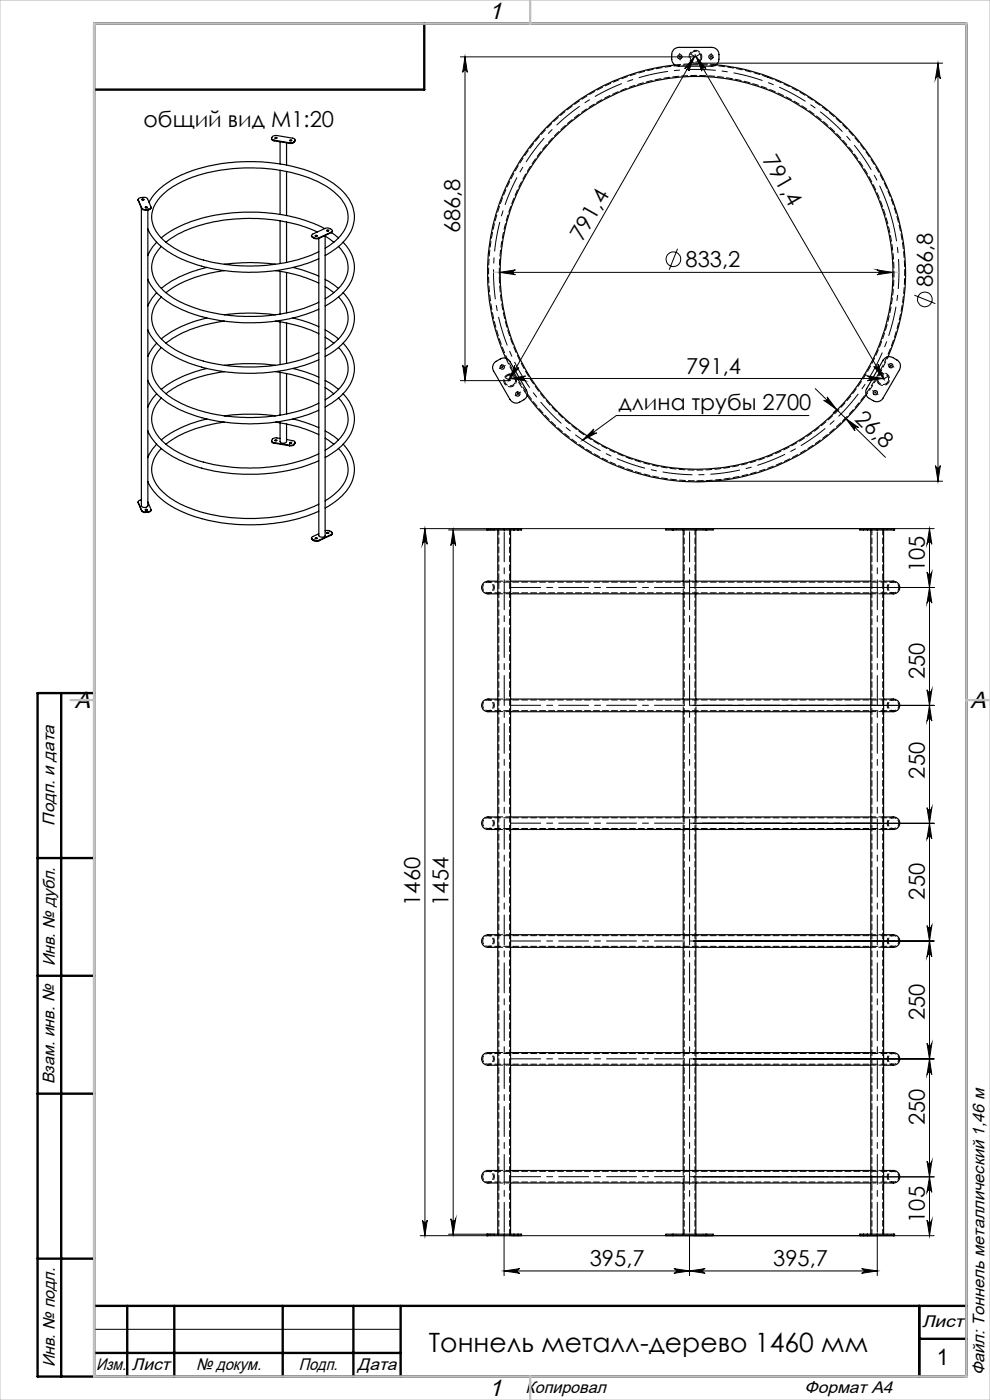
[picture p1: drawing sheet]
<svg xmlns="http://www.w3.org/2000/svg" width="210mm" height="297mm" viewBox="0 0 210 297" stroke-linecap="round" stroke-linejoin="round" font-family="sans-serif">
<g fill="none" stroke="#000" stroke-width=".21">
<path d="M97.6 12.1h49.9M98.6 12.1l.5 3.2a.49 .49 0 0 0-.5-.4 .49 .49 0 0 0-.5 .4zM98.6 12.1v68.6M146.4 11.5l1.1 .6M147.3 12l-1.2 3.1a.51 .51 0 0 0-.2-.7 .51 .51 0 0 0-.7 .2zM147.3 12l-39.3 68.6M147.6 12l39.9 68.4M147.6 12l2.2 2.6a.51 .51 0 0 0-.8-.2 .51 .51 0 0 0-.1 .7zM147.7 13.4h52.3M148.5 11.5l-1 .6M199 13.4l.5 3.3a.51 .51 0 0 0-.6-.5 .51 .51 0 0 0-.5 .5zM199 13.4v88.7"/>
<path d="M106 57.7v1.1M106 57.8h83.3M106 57.8l3.3-.5a.51 .51 0 0 0-.5 .5 .51 .51 0 0 0 .5 .5zM143.7 52.8l-1.7 4.4M186 57.3l3.3 .5-3.3 .5a.51 .51 0 0 0 .5-.5 .51 .51 0 0 0-.5-.5zM189.3 57.7v1.1M98.1 77.4a.49 .49 0 0 0 .5 .5 .49 .49 0 0 0 .5-.5l-.5 3.3zM108.2 79.3v1.4M109.2 77.5a.51 .51 0 0 0 .2 .7 .51 .51 0 0 0 .7-.2l-2.1 2.6zM184 79.8l3.3 .5-3.3 .5a.51 .51 0 0 0 .5-.5 .51 .51 0 0 0-.5-.5zM185.3 77.7a.51 .51 0 0 0 .7 .2 .51 .51 0 0 0 .2-.6l1.3 3.1zM187.3 79.3v1.1l1-.5"/>
<path d="M188.7 77.5l.3 .1M189 77.6l-.1 .2M189 77.6l.2 .1M189.1 77.4l-.1 .2M194 62.6l4.4 1.8M97.6 80.7h10.6M107.1 80.1l1.1 .6M108.2 80.3h79.1M108.2 80.3l3.3-.5a.51 .51 0 0 0-.5 .5 .51 .51 0 0 0 .5 .5zM123.6 93.4l2.4-2.4a.5 .5 0 0 0-.1 .7 .5 .5 0 0 0 .7 .1zM171.6 88.2h-40.9l-7.1 5.2M172.9 82.4l4.5 4.5"/>
<path d="M174.7 84.9a.5 .5 0 0 0 .7 0 .5 .5 0 0 0 0-.7l2 2.7zM177.4 86.9l-.7 .7M177.4 86.9l10.4 10.1M179.4 88.8l2.7 1.9a.51 .51 0 0 0-.7 0 .51 .51 0 0 0 0 .7zM179.4 88.8l-.7 .7M198.4 98.8a.51 .51 0 0 0 .5 .5 .51 .51 0 0 0 .6-.5l-.5 3.3zM89.1 112.1h14.4M90.1 112.1l.5 3.4a.51 .51 0 0 0-.5-.5 .51 .51 0 0 0-.5 .5zM90.1 112.1v150M95.1 112.4h9.7M96.1 112.4v149.4M96.1 112.4l.6 3.3a.51 .51 0 0 0-.6-.4 .51 .51 0 0 0-.5 .4z"/>
<path d="M108.3 112.1h89.9M147.7 102.1h52.3M197.2 112.1v150M197.2 112.1l.5 3.4a.51 .51 0 0 0-.6-.5 .51 .51 0 0 0-.5 .5zM147.1 124.6h51.1M196.6 121.4a.51 .51 0 0 0 .5 .4 .51 .51 0 0 0 .6-.4l-.5 3.2zM197.2 124.6l.5 3.3a.51 .51 0 0 0-.6-.5 .51 .51 0 0 0-.5 .5zM147.1 149.6h51.1M196.6 146.3a.51 .51 0 0 0 .5 .5 .51 .51 0 0 0 .6-.5l-.5 3.3zM197.2 149.6l.5 3.4a.51 .51 0 0 0-.6-.5 .51 .51 0 0 0-.5 .5zM147.1 174.7h51.1M196.6 171.3a.51 .51 0 0 0 .5 .5 .51 .51 0 0 0 .6-.5l-.5 3.4z"/>
<path d="M197.2 174.7l.5 3.2a.51 .51 0 0 0-.6-.4 .51 .51 0 0 0-.5 .4zM147.1 199.6h51.1M196.6 196.4a.51 .51 0 0 0 .5 .4 .51 .51 0 0 0 .6-.4l-.5 3.2zM197.2 199.6l.5 3.3a.51 .51 0 0 0-.6-.5 .51 .51 0 0 0-.5 .5zM147.1 224.6h51.1M196.6 221.3a.51 .51 0 0 0 .5 .5 .51 .51 0 0 0 .6-.5l-.5 3.3zM197.2 224.6l.5 3.4a.51 .51 0 0 0-.6-.5 .51 .51 0 0 0-.5 .5zM89.6 258.8a.51 .51 0 0 0 .5 .5 .51 .51 0 0 0 .5-.5l-.5 3.3zM95.6 258.5a.51 .51 0 0 0 .5 .5 .51 .51 0 0 0 .6-.5l-.6 3.3zM196.6 258.8a.51 .51 0 0 0 .5 .5 .51 .51 0 0 0 .6-.5l-.5 3.3zM196.6 246.3a.51 .51 0 0 0 .5 .5 .51 .51 0 0 0 .6-.5l-.5 3.4zM197.2 249.7l.5 3.2a.51 .51 0 0 0-.6-.4 .51 .51 0 0 0-.5 .4z"/>
<path d="M198.2 249.7h-51.1M89.1 262.1h14.4M95.1 261.8h9.7M106.9 261.8v8.8M106.9 269.6h79.2M106.9 269.6l3.3-.5a.49 .49 0 0 0-.4 .5 .49 .49 0 0 0 .4 .5zM108.3 262.1h89.9M142.9 269.1l3.4 .5-3.4 .5a.49 .49 0 0 0 .5-.5 .49 .49 0 0 0-.5-.5zM146.3 269.6l3.3-.5a.49 .49 0 0 0-.5 .5 .49 .49 0 0 0 .5 .5zM146.3 261.8v8.8M182.8 269.1l3.3 .5-3.3 .5a.49 .49 0 0 0 .5-.5 .49 .49 0 0 0-.5-.5zM186.1 261.8v8.8"/>
<path d="M20 282h65"/>
<circle cx="142.8" cy="55" r="1.55"/>
<circle cx="196.2" cy="63.5" r="1.55"/>
</g>
<path d="M144.2 12l-.2 .1M144.2 12h.3M150.8 12h-.2M150.8 12l.3 .1M106.6 77.9l.1 .2M106.6 77.9l-.2-.3M109.9 83.6l.1 .2M109.9 83.6l-.2-.2M185.7 83.3l.1-.2M185.7 83.3l-.2 .2" fill="none" stroke="#000" stroke-width=".21" stroke-dasharray="15.2 1.3 1.3 1.3" stroke-linecap="butt"/>
<path d="M188.8 45.2a43 43 0 0 0-72-17.4 43 43 0 0 0 19.8 71.5 43 43 0 0 0 52.8-52l-.6-2.1" fill="none" stroke="#000" stroke-width=".21" stroke-dasharray="6.3 1.3 1.3 1.3" stroke-dashoffset=".2" stroke-linecap="butt"/>
<g fill="none" stroke="#000" stroke-width=".21" stroke-dasharray="15.2 1.3 1.3 1.3">
<path d="M144.2 11.5v-.2M144.2 12v-.2M144.2 12v.3M144.3 12.5v.2M150.8 12.5v.2M150.8 12v-.2M150.8 12v.3M150.9 11.5v-.2M106.1 78.1l-.2 .1M106.6 77.9l-.3 .1M106.6 77.9l.2-.2M107 77.6l.2-.1"/>
<path d="M188.5 77.3h-.1M189.4 77.8l.2 .1M109.4 83.9l-.1 .1M109.9 83.6l-.3 .1M109.9 83.6l.2-.2M110.3 83.3l.1-.1M185.3 83l-.2-.1M185.7 83.3l.2 .1M185.7 83.3l-.2-.2M186.1 83.6l.2 .1"/>
</g>
<path d="M185.9 124.6h-77.6M185.9 149.6h-77.6M185.9 174.6h-77.6M185.9 199.6h-77.6M185.9 224.6h-77.6M185.9 249.6h-77.6" fill="none" stroke="#000" stroke-width=".21" stroke-dasharray="6.3 1.3 1.3 1.3"/>
<path d="M107 112.4v149.4M146.3 261.8v-149.4M186.1 261.8v-149.4" fill="none" stroke="#000" stroke-width=".21" stroke-dasharray="6.3 1.3 1.3 1.3" stroke-dashoffset="-.4"/>
<g fill="none" stroke="#000" stroke-width=".25">
<path d="M142.9 10.5l1.1-.4h7a1.51 1.51 0 0 1 1.5 1.5v1a1.51 1.51 0 0 1-1.5 1.4h-7a1.51 1.51 0 0 1-1.5-1.4l.1-1.5zM143.2 13.8a44.3 44.3 0 0 0-35.9 62.2M151.9 13.8a44.3 44.3 0 0 1 36.4 61.9M57.6 29.4l.1 .3 .4 .2M58.1 29.7l-.5-.3 .2-.4 .5-.3h.4l3.5 .6 .3 .2v.3M58.1 29.7l3.4 .6M58.1 29.7v.2M58.1 29.9l3.4 .5M58.3 29.3h.4M59.4 30.1v4.7M59.4 36.1v9.4M60.8 30.3v4.7"/>
<path d="M60.8 36.4v9.3M61.5 30.3v.1M61.5 29.8h.3M62.4 30.1l-.5 .2h-.4M62.4 30.2l-.4 .2h-.5M62.4 30.1v.1M62.5 29.8l-.1 .3M62.5 29.8v.1M62.5 29.9l-.1 .3M62.6 29.7l-.1 .2M29.3 42.4v.1M29.3 42.3v.2"/>
<path d="M29.3 42.5l.8 1.8M30 44.1v63.2a.84 .84 0 0 0 1.4 0v-62.8M30.1 44.1l-.8-1.8 .6-.4h1l.4 .3 .7 1.7-.1 .4-.5 .1M30.1 44.1l.4 .3h.5M30.1 44.3l.4 .3h.5M30.1 44.1v.2M30.1 42.4h.4M30.8 44.1h.4M31 44.4v.2M31.4 59.3a13.7 13.7 0 0 0 8 6.7 38.6 38.6 0 0 0 28.2-.4M31.4 48.6a14.1 14.1 0 0 0 8 6.7 39.1 39.1 0 0 0 28.2-.4M31.4 44.4h-.4"/>
<path d="M31.4 44.4v.1M31.4 44.5l-.4 .1M31.6 42.9a14.8 14.8 0 0 1 8.5-6.4 38.7 38.7 0 0 1 27.4 .6 13.1 13.1 0 0 1 7.3 6.7 7.6 7.6 0 0 1-3.1 8.5l-2.7 1.9M32 44l-.1 .3-.5 .2M33.2 51.4l-1 1.2-.8 1.6M34.2 52.3a5.9 5.9 0 0 0 .2 9 22.1 22.1 0 0 0 11.8 5.3 37 37 0 0 0 21.4-2.5M43.9 56.7a24.7 24.7 0 0 0-9.7 4.5M47.6 56.1a41.7 41.7 0 0 1 10.8 0M47.6 57.4a25.5 25.5 0 0 0-12.4 4.7M58.4 57.4a29.2 29.2 0 0 1 9.2 2.7M59.4 46.8v9.1M59.4 57.6v9"/>
<path d="M60.8 47.1v8.6M60.8 57.8v8.6M62.1 56.7l2 .6 3.5 1.3M66.1 49.9l.2 .4M66.3 50.2l.3 .2M66.3 50.2v.1M66.3 50.3l.3 .2M66.6 50.4l.4 .1 .7-.1M66.6 50.5l1.1 .1M66.6 50.4v.1M66.9 50.1h.4M67.3 49.2a36.6 36.6 0 0 0-29.3 .4l-2.8 1.8"/>
<path d="M67.7 50.4v.2M68.9 48.5a37.8 37.8 0 0 0-25.3-2.4 23.4 23.4 0 0 0-9.4 4.4M69 59.3l2.8 1.9M69 50.1l1.8 1.3M69 52.7a8.8 8.8 0 0 0 4.8-6 6.9 6.9 0 0 0-3.2-6.2 27.5 27.5 0 0 0-14.3-4.8 34.9 34.9 0 0 0-18.7 3.4 9.4 9.4 0 0 0-5.4 6.1 7.1 7.1 0 0 0 3.6 6.6 29.6 29.6 0 0 0 16.1 4.6 34 34 0 0 0 15.7-3M69 49.9v63.7a.81 .81 0 0 1-1.4 0v-63M69.3 49h.4M69.6 48.9l.1 .1M70.3 49.4l1.5 1.1M70.3 49.2l.1-.1a.25 .25 0 0 0 .1-.2 .25 .25 0 0 0-.2-.2l-.7-.3h-.5l-2.9 1.4a.25 .25 0 0 0-.1 .2 .25 .25 0 0 0 .2 .2M70.3 49.2l-2.6 1.2M70.3 49.2v.2"/>
<path d="M70.3 49.4l-2.6 1.2M70.5 49l-.2 .4M71.8 52.3a5.9 5.9 0 0 1-.3 9.1l-2.5 2M72.8 51.4a7.2 7.2 0 0 1-.2 10.9l-1.6 1.3-2 1.3M31.4 70a13.7 13.7 0 0 0 8 6.7 38.6 38.6 0 0 0 28.2-.4M33.2 72.8l-1 1.2-.8 1.6M33.2 62.1l-1 1.2-.8 1.6M34.2 73.7a5.9 5.9 0 0 0 .2 9.1 22.7 22.7 0 0 0 12.4 5.3 36.2 36.2 0 0 0 20.8-2.6M34.2 63a5.9 5.9 0 0 0 .2 9 22.7 22.7 0 0 0 12.4 5.4 36.2 36.2 0 0 0 20.8-2.6M43.9 78.2a23.5 23.5 0 0 0-9.7 4.4M43.9 67.4a23.5 23.5 0 0 0-9.7 4.5M47.6 77.5a41.7 41.7 0 0 1 10.8 0"/>
<path d="M47.6 78.8a25.1 25.1 0 0 0-12.4 4.7M47.6 66.8a41.7 41.7 0 0 1 10.8 0M47.6 68.1a25.1 25.1 0 0 0-12.4 4.7M58.4 78.8a30.5 30.5 0 0 1 9.2 2.7M58.4 68.1a30.5 30.5 0 0 1 9.2 2.7M59.4 68.3v9.1M59.4 79v9M60.8 68.5v8.6M60.8 79.2v8.6M62.1 78.2l2.5 .6 3 1.2M62.1 67.4l3 .9 2.5 1M69 70l2.8 1.9"/>
<path d="M69 71.5l1.8 1.3M69 60.8l1.8 1.3M71.8 73.7a5.9 5.9 0 0 1-.3 9.2l-2.5 1.9M71.8 63a5.9 5.9 0 0 1-.3 9.1l-1.1 1-1.4 1M72.8 72.8a7.2 7.2 0 0 1-.2 10.9l-2.3 1.8-1.3 .9M72.8 62.1a7.3 7.3 0 0 1-.4 11.1l-1.4 1.1-2 1.3M104.9 76.9l1.2-.7a1.46 1.46 0 0 1 2.1 .5l3.5 6.1a1.46 1.46 0 0 1-.6 2l-.9 .5a1.46 1.46 0 0 1-2-.5l-3.5-6.1a1.45 1.45 0 0 1 .2-1.8zM187.5 76.2a1.47 1.47 0 0 1 1.9-.4l.9 .6a1.49 1.49 0 0 1 .5 2l-3.5 6.1a1.52 1.52 0 0 1-2.1 .5l-.8-.5a1.51 1.51 0 0 1-.6-2zM31.4 91.4a13.9 13.9 0 0 0 8 6.8 39.1 39.1 0 0 0 28.2-.4M31.4 80.7a14.1 14.1 0 0 0 8 6.8 38.6 38.6 0 0 0 28.2-.5M33.2 94.2l-1 1.3-.8 1.6M33.2 83.5l-1 1.3-.8 1.6"/>
<path d="M34.2 95.1a5.9 5.9 0 0 0 .2 9.1 23.2 23.2 0 0 0 12.9 5.4 36.3 36.3 0 0 0 20.3-2.6M34.2 84.5a5.8 5.8 0 0 0-.1 8.7 20 20 0 0 0 10.5 5.2 37.1 37.1 0 0 0 23-2.1M43.9 88.9a23.5 23.5 0 0 0-9.7 4.4M47.6 88.2a41.7 41.7 0 0 1 10.8 0M47.6 89.6a25.5 25.5 0 0 0-12.4 4.6M57.6 93.5l.1 .3 .4 .2M58.1 93.9v.1M58.1 93.9l3.4 .5M58.1 94l3.4 .6M58.3 93.5h.4M58.4 89.6a29.2 29.2 0 0 1 9.2 2.6M59.4 89.7v4a.9 .9 0 0 0 1.4 0v-3.7"/>
<path d="M59.4 93l-1-.1-.6 .2-.2 .5 .5 .3M60.8 93.2l1.6 .4 .1 .3M61.5 94.4v.2M61.5 93.9l.3-.1a.16 .16 0 0 1-.1 .3 .16 .16 0 0 1-.2-.2zM61.5 94h.3M62.1 88.9l2.5 .7 3 1.1M62.4 94.2l-.4 .2h-.5M62.4 94.3l-.5 .3h-.4M62.4 94.2v.1M62.5 93.9v.2M62.5 93.9l-.1 .3M62.5 94.1l-.1 .2"/>
<path d="M62.6 93.8l-.1 .3M69 91.4l1.7 1.1 1.1 .8M69 93l1.8 1.2M69 80.7l1.7 1.1 1.1 .8M69 82.2l1.8 1.3M71.8 95.1a5.9 5.9 0 0 1-.3 9.2l-2.5 2M71.8 84.5a5.9 5.9 0 0 1-.3 9.1l-2.5 1.9M72.8 94.2a7.3 7.3 0 0 1-.4 11.2l-1.4 1.1-2 1.3M72.8 83.5a7.2 7.2 0 0 1-.2 10.9l-1.2 1.1-2.4 1.5M183.7 83.8a44.3 44.3 0 0 1-71.9 .1M29.3 106.6v.1M29.3 106.5v.2"/>
<path d="M29.3 106.7l.8 1.7M30 106.1l-.5 .1-.2 .3 .8 1.8M30.1 108.3l.4 .3h.5M30.1 108.4l.3 .3h.6M30.1 108.3v.1M30.8 108.2h.4M31 108.6v.1M31.4 102.1a13.7 13.7 0 0 0 8 6.8 38.6 38.6 0 0 0 28.2-.5M31.4 106.5l.6 1.6-.1 .3-.5 .1M31.4 108.5v.2M31.4 108.5l-.4 .1M31.4 108.7h-.4"/>
<path d="M32 108.2l-.1 .3-.5 .2M66.1 114.1l.2 .4M66.3 114.4v.1M66.3 114.4l.3 .2M66.3 114.5l.3 .2M66.6 114.6l.5 .1 .6-.1M66.6 114.7h1.1M66.6 114.6v.1M66.9 114.3h.4M67.6 113.2l-1.3 .7-.2 .3 .2 .2M67.7 114.6v.1M69 112.6h.8l.5 .3a.27 .27 0 0 1 .2 .2 .27 .27 0 0 1-.2 .3"/>
<path d="M69.3 113.1h.4M70.3 113.4v.1M70.3 113.4l-2.6 1.2M70.3 113.5l-2.6 1.2M70.5 113.1l-.2 .4M103.5 112.1h-.2v.3h.2M103.5 112.1h3.5M103.5 112.4h3.5M103.5 112.1v.3M105.6 112.4v149.4M107 112.1h2M107 112.4h2"/>
<path d="M107 112.1v.3M108.3 112.4v149.4M109 112.1h.9M109 112.4h.9M109 112.1v.3M109.9 112.1h.7v.3h-.7M109.9 112.1v.3M142.8 112.1h-1.5v.3h1.5M142.8 112.1v.3M142.8 112.1h7M142.8 112.4h7M144.9 112.4v10.9"/>
<path d="M147.6 112.4v10.9M149.8 112.1h1.5v.3h-1.5M149.8 112.1v.3M183.2 112.1h-.8v.3h.8M183.2 112.1h.8M183.2 112.4h.8M183.2 112.1v.3M184 112.1h2.1M184 112.4h2.1M184 112.1v.3M184.7 112.4v149.4M186.1 112.1h3.4"/>
<path d="M186.1 112.4h3.4M186.1 112.1v.3M187.4 112.4v149.4M189.5 112.1h.3v.3h-.3M189.5 112.1v.3M105.6 123.3h-1.2a1.65 1.65 0 0 0-2.2 1.7 1.77 1.77 0 0 0 2.2 1h1.2M108.3 123.3h76.4M108.3 126h76.4M144.9 126v22.3M147.6 126v22.3M187.4 123.3h1.3a1.65 1.65 0 0 1 2.1 1.7 1.77 1.77 0 0 1-2.1 1h-1.3M20 147v145"/>
<path d="M105.6 148.3a4.5 4.5 0 0 0-3.1 .4 1.45 1.45 0 0 0 0 1.8 1.45 1.45 0 0 0 1.6 .5h1.5M108.3 148.3h76.4M108.3 151h76.4M144.9 151v22.3M147.6 151v22.3M187.4 148.3a4.5 4.5 0 0 1 3.1 .4 1.45 1.45 0 0 1 0 1.8 1.45 1.45 0 0 1-1.6 .5h-1.5M105.6 173.3h-1.2a1.61 1.61 0 0 0-2.2 1.7 1.77 1.77 0 0 0 2.2 1h1.2M108.3 173.3h76.4M108.3 176h76.4M144.9 176v22.3M147.6 176v22.3M187.4 173.3h1.3a1.58 1.58 0 0 1 2 1.9 2.09 2.09 0 0 1-2 .8h-1.3"/>
<path d="M105.6 198.3h-1.2a1.65 1.65 0 0 0-2.2 1.7 1.77 1.77 0 0 0 2.2 1h1.2M108.3 198.3h76.4M187.4 198.3h1.3a1.65 1.65 0 0 1 2.1 1.7 1.77 1.77 0 0 1-2.1 1h-1.3M108.3 201h76.4M144.9 201v22.3M147.6 201v22.3M105.6 223.3a4.5 4.5 0 0 0-3.1 .4 1.45 1.45 0 0 0 0 1.8 1.45 1.45 0 0 0 1.6 .5h1.5M108.3 223.3h76.4M108.3 226h76.4M144.9 226v22.3M147.6 226v22.3M187.4 223.3a4.5 4.5 0 0 1 3.1 .4 1.45 1.45 0 0 1 0 1.8 1.45 1.45 0 0 1-1.6 .5h-1.5"/>
<path d="M105.6 248.3h-1.2a1.61 1.61 0 0 0-2.2 1.7 1.77 1.77 0 0 0 2.2 1h1.2M108.3 248.3h76.4M108.3 251h76.4M144.9 251v10.8M147.6 251v10.8M187.4 248.3h1.3a1.58 1.58 0 0 1 2 1.9 2.34 2.34 0 0 1-2.3 .8h-1M103.5 261.8h-.2v.3h.2M103.5 261.8h3.5M103.5 262.1h3.5M103.5 261.8v.3M107 261.8h2M107 262.1h2"/>
<path d="M107 261.8v.3M109 261.8h.9M109 262.1h.9M109 261.8v.3M109.9 261.8h.7v.3h-.7M109.9 261.8v.3M142.8 261.8h-1.5v.3h1.5M142.8 261.8v.3M142.8 261.8h7M142.8 262.1h7M149.8 261.8h1.5v.3h-1.5M149.8 261.8v.3"/>
<path d="M183.2 261.8h-.8v.3h.8M183.2 261.8h.8M183.2 262.1h.8M183.2 261.8v.3M184 261.8h2.1M184 262.1h2.1M184 261.8v.3M186.1 261.8h3.4M186.1 262.1h3.4M186.1 261.8v.3M189.5 261.8h.3v.3h-.3M189.5 261.8v.3"/>
<circle cx="144.2" cy="12.1" r=".46"/>
<circle cx="150.8" cy="12.1" r=".45"/>
<circle cx="58.6" cy="29.3" r=".18"/>
<circle cx="61.7" cy="29.8" r=".19"/>
<circle cx="30.4" cy="42.3" r=".19"/>
<circle cx="31.1" cy="44" r=".19"/>
<circle cx="67.1" cy="50" r=".19"/>
<circle cx="69.6" cy="48.9" r=".18"/>
<circle cx="147.7" cy="57.9" r="41.7"/>
<circle cx="106.5" cy="77.9" r=".46"/>
<circle cx="189" cy="77.6" r=".44"/>
<circle cx="58.5" cy="93.4" r=".18"/>
<circle cx="109.8" cy="83.6" r=".45"/>
<circle cx="185.7" cy="83.3" r=".46"/>
<circle cx="31" cy="108.2" r=".18"/>
<circle cx="67" cy="114.2" r=".18"/>
<circle cx="69.5" cy="113.1" r=".18"/>
</g>
<g fill="none" stroke="#000" stroke-width=".5">
<path d="M90 5v14h-70M13 147v145M20 147h-12v145h197v-287h-185v287M8 182h12M8 207h12M8 232h12M8 267h12M20 277h185M27 277v15M37 277v15M60 277v15M75 277v15"/>
<path d="M85 277v15M195 277v15M20 287h65M195 284h10"/>
</g>
<path d="M0 0h210v297h-210zM104.7 57.7h1.3M189.3 57.7h1.4" fill="none" stroke="#c0c0c0" stroke-width=".21"/>
<path d="M20 5h185v287h-185zM112.5 0v5M15 148.5h5M205 148.5h5M112.5 292v5" fill="none" stroke="#c0c0c0" stroke-width=".5"/>
<g fill="#000">
<path d="M210.1 80.6v3.3zM210.1 115.5v3.3zM210.1 261.6v3.3zM199 13.4l.5 3.3a.51 .51 0 0 0-.6-.5 .51 .51 0 0 0-.5 .5zM198.4 98.8a.51 .51 0 0 0 .5 .5 .51 .51 0 0 0 .6-.5l-.5 3.3zM-.1 156.8v3.3zM96.1 112.4l.6 3.3a.51 .51 0 0 0-.6-.4 .51 .51 0 0 0-.5 .4zM95.6 258.5a.51 .51 0 0 0 .5 .5 .51 .51 0 0 0 .6-.5l-.6 3.3z"/>
<path d="M210.1 34.3v1zM210.1 34.3v1zM210.1 271.6v1zM210.1 271.6v1zM210.1 271.6v1zM210.1 271.6v1zM106 57.8l3.3-.5a.51 .51 0 0 0-.5 .5 .51 .51 0 0 0 .5 .5zM186 57.3l3.3 .5-3.3 .5a.51 .51 0 0 0 .5-.5 .51 .51 0 0 0-.5-.5zM106.9 269.6l3.3-.5a.49 .49 0 0 0-.4 .5 .49 .49 0 0 0 .4 .5zM142.9 269.1l3.4 .5-3.4 .5a.49 .49 0 0 0 .5-.5 .49 .49 0 0 0-.5-.5zM146.3 269.6l3.3-.5a.49 .49 0 0 0-.5 .5 .49 .49 0 0 0 .5 .5zM182.8 269.1l3.3 .5-3.3 .5a.49 .49 0 0 0 .5-.5 .49 .49 0 0 0-.5-.5z"/>
<path d="M210.1 52v3.3zM210.1 261.9v3.3zM210.1 115.2v3.3zM98.1 77.4a.49 .49 0 0 0 .5 .5 .49 .49 0 0 0 .5-.5l-.5 3.3zM98.6 12.1l.5 3.2a.49 .49 0 0 0-.5-.4 .49 .49 0 0 0-.5 .4z"/>
<path d="M109.2 77.5a.51 .51 0 0 0 .2 .7 .51 .51 0 0 0 .7-.2l-2.1 2.6zM147.3 12l-1.2 3.1a.51 .51 0 0 0-.2-.7 .51 .51 0 0 0-.7 .2z"/>
<path d="M185.3 77.7a.51 .51 0 0 0 .7 .2 .51 .51 0 0 0 .2-.6l1.3 3.1zM147.6 12l2.2 2.6a.51 .51 0 0 0-.8-.2 .51 .51 0 0 0-.1 .7z"/>
<path d="M210.1 65.8v2.6zM123.6 93.4l2.4-2.4a.5 .5 0 0 0-.1 .7 .5 .5 0 0 0 .7 .1z"/>
<path d="M174.7 84.9a.5 .5 0 0 0 .7 0 .5 .5 0 0 0 0-.7l2 2.7zM179.4 88.8l2.7 1.9a.51 .51 0 0 0-.7 0 .51 .51 0 0 0 0 .7z"/>
<path d="M210.1 115.2v3.3zM210.1 124.4v3.3zM-.1 269v3.3zM-.1 290.7v3.3zM-.1 244v3.3zM-.1 265.7v3.3zM-.1 194v3.3zM-.1 215.6v3.4zM-.1 169v3.3zM-.1 190.7v3.3zM-.1 156.5v3.3zM-.1 165.7v3.3zM197.2 224.6l.5 3.4a.51 .51 0 0 0-.6-.5 .51 .51 0 0 0-.5 .5zM196.6 246.3a.51 .51 0 0 0 .5 .5 .51 .51 0 0 0 .6-.5l-.5 3.4zM197.2 199.6l.5 3.3a.51 .51 0 0 0-.6-.5 .51 .51 0 0 0-.5 .5zM196.6 221.3a.51 .51 0 0 0 .5 .5 .51 .51 0 0 0 .6-.5l-.5 3.3zM197.2 174.7l.5 3.2a.51 .51 0 0 0-.6-.4 .51 .51 0 0 0-.5 .4zM196.6 196.4a.51 .51 0 0 0 .5 .4 .51 .51 0 0 0 .6-.4l-.5 3.2zM197.2 149.6l.5 3.4a.51 .51 0 0 0-.6-.5 .51 .51 0 0 0-.5 .5zM196.6 171.3a.51 .51 0 0 0 .5 .5 .51 .51 0 0 0 .6-.5l-.5 3.4zM197.2 124.6l.5 3.3a.51 .51 0 0 0-.6-.5 .51 .51 0 0 0-.5 .5zM196.6 146.3a.51 .51 0 0 0 .5 .5 .51 .51 0 0 0 .6-.5l-.5 3.3zM197.2 112.1l.5 3.4a.51 .51 0 0 0-.6-.5 .51 .51 0 0 0-.5 .5zM196.6 121.4a.51 .51 0 0 0 .5 .4 .51 .51 0 0 0 .6-.4l-.5 3.2z"/>
<path d="M-.1 156.5v3.3zM90.1 112.1l.5 3.4a.51 .51 0 0 0-.5-.5 .51 .51 0 0 0-.5 .5zM89.6 258.8a.51 .51 0 0 0 .5 .5 .51 .51 0 0 0 .5-.5l-.5 3.3z"/>
<path d="M210.1 149.4v3.3zM210.1 127.7v3.3zM210.1 174.4v3.3zM210.1 152.7v3.3zM210.1 199.4v3.3zM210.1 177.7v3.3zM210.1 224.4v3.3zM210.1 202.7v3.3zM210.1 249.4v3.3zM210.1 227.7v3.3zM210.1 261.9v3.3zM210.1 252.7v3.3zM-.1 294v3.1zM196.6 258.8a.51 .51 0 0 0 .5 .5 .51 .51 0 0 0 .6-.5l-.5 3.3zM197.2 249.7l.5 3.2a.51 .51 0 0 0-.6-.4 .51 .51 0 0 0-.5 .4z"/>
<path d="M210.1 140.3v1zM210.1 140.3v1zM108.2 80.3l3.3-.5a.51 .51 0 0 0-.5 .5 .51 .51 0 0 0 .5 .5zM184 79.8l3.3 .5-3.3 .5a.51 .51 0 0 0 .5-.5 .51 .51 0 0 0-.5-.5z"/>
</g>
<path d="M148.6 12.4a1.15 1.15 0 0 1-1.9 .4 1.15 1.15 0 0 1 .5-1.9 1.15 1.15 0 0 1 1.5 1.3l-.1 .2M107.3 76a44.3 44.3 0 0 0 4.5 7.8M109.3 81.1a1.15 1.15 0 0 1-1.9 .4 1.15 1.15 0 0 1 .5-1.9 1.15 1.15 0 0 1 1.4 1.3v.2M188.4 80.8a1.15 1.15 0 0 1-1.9 .4 1.15 1.15 0 0 1 .5-1.9 1.15 1.15 0 0 1 1.5 1.3l-.1 .2" fill="none" stroke="#000" stroke-width=".21" stroke-dasharray="1.3 .6" stroke-dashoffset="-.1"/>
<g fill="none" stroke="#000" stroke-width=".21" stroke-dasharray="1.3 .6" stroke-dashoffset=".2">
<path d="M148.8 12.5a1.35 1.35 0 0 1-2.3 .5 1.35 1.35 0 0 1 .6-2.3 1.35 1.35 0 0 1 1.7 1.6v.2M108 79.4a1.35 1.35 0 0 1 1.5 1.7 1.35 1.35 0 0 1-2.2 .6 1.35 1.35 0 0 1 .5-2.3h.2M186.3 81.3a1.35 1.35 0 0 1 .7-2.2 1.35 1.35 0 0 1 1.6 1.6 1.35 1.35 0 0 1-2.1 .7l-.2-.1M105.8 112.4v149.4M145.1 112.4v149.4M184.9 112.4v149.4M105.6 126h2.7M108.3 123.3h-2.7M184.7 126h2.7M187.4 123.3h-2.7M105.6 151h2.7M108.3 148.3h-2.7"/>
<path d="M184.7 151h2.7M187.4 148.3h-2.7M105.6 176h2.7M108.3 173.3h-2.7M184.7 176h2.7M187.4 173.3h-2.7M108.3 198.3h-2.7M187.4 198.3h-2.7M105.6 201h2.7M184.7 201h2.7M105.6 226h2.7M108.3 223.3h-2.7"/>
<path d="M184.7 226h2.7M187.4 223.3h-2.7M105.6 251h2.7M108.3 248.3h-2.7M184.7 251h2.7M187.4 248.3h-2.7M108.1 261.8v-149.4M147.4 261.8v-149.4M187.2 261.8v-149.4"/>
</g>
<path d="M151.9 13.7a44.3 44.3 0 0 0-8.7 .1M162.9 16.4a44.1 44.1 0 0 0-58.7 48.3 44.1 44.1 0 0 0 70.6 28 44.1 44.1 0 0 0-9.6-75.4l-2.3-.9" fill="none" stroke="#000" stroke-width=".21" stroke-dasharray="1.3 .6" stroke-dashoffset=".1"/>
<path d="M183.8 83.8a44.3 44.3 0 0 0 4.6-8.1" fill="none" stroke="#000" stroke-width=".21" stroke-dasharray="1.3 .6" stroke-dashoffset=".7"/>
<path d="M133.5 97.2a41.9 41.9 0 0 1-13.3-70.9 41.9 41.9 0 0 1 68.5 22.7 41.9 41.9 0 0 1-52.9 49l-2.3-.8" fill="none" stroke="#000" stroke-width=".21" stroke-dasharray="1.3 .6" stroke-dashoffset=".6"/>
<g fill="none" stroke="#000" stroke-width=".21" stroke-dasharray="1.3 .6">
<path d="M104 112.1v.3M104.9 112.1v.3M105.8 112.4v-.3M106.9 112.1v.3M108.2 112.1v.3M109.1 112.4v-.3M110.4 112.1v.3M142.5 112.1v.3M142.8 112.1v.3M143.4 112.4v-.3M149.1 112.1v.3M149.8 112.1v.3"/>
<path d="M150 112.4v-.3M182.6 112.1v.3M184 112.1v.3M184.9 112.4v-.3M186.1 112.1v.3M187.3 112.1v.3M188.2 112.1v.3M188.2 112.4v-.3M189 112.1v.3M104 262.1v-.3M104.9 261.8v.3M104.9 262.1v-.3"/>
<path d="M105.8 262.1v-.3M106.9 262.1v-.3M108.2 261.8v.3M109.1 262.1v-.3M110.4 262.1v-.3M142.5 261.8v.3M142.8 262.1v-.3M143.4 262.1v-.3M149.1 261.8v.3M149.8 262.1v-.3M150 262.1v-.3M182.6 262.1v-.3"/>
<path d="M184 261.8v.3M184.9 262.1v-.3M186.1 262.1v-.3M187.3 261.8v.3M188.2 262.1v-.3M189 262.1v-.3"/>
</g>
<path d="M144.9 123.3v2.7M147.6 126v-2.7M144.9 148.3v2.7M147.6 151v-2.7M144.9 173.3v2.7M147.6 176v-2.7M144.9 198.3v2.7M147.6 201v-2.7M144.9 223.3v2.7M147.6 226v-2.7M144.9 248.3v2.7M147.6 251v-2.7" fill="none" stroke="#000" stroke-width=".21" stroke-dasharray="1.3 .6" stroke-dashoffset=".3"/>
<path d="M103.5 123.3a1.34 1.34 0 0 1 1.4 1.3 1.34 1.34 0 0 1-1.4 1.4M189.5 126a1.34 1.34 0 0 1-1.3-1.4 1.34 1.34 0 0 1 1.3-1.3M103.5 148.3a1.34 1.34 0 0 1 1.4 1.3 1.34 1.34 0 0 1-1.4 1.4M189.5 151a1.34 1.34 0 0 1-1.3-1.4 1.34 1.34 0 0 1 1.3-1.3M103.5 173.3a1.34 1.34 0 0 1 1.4 1.3 1.34 1.34 0 0 1-1.4 1.4M189.5 176a1.34 1.34 0 0 1-1.3-1.4 1.34 1.34 0 0 1 1.3-1.3M103.5 198.3a1.33 1.33 0 0 1 1.4 1.3 1.33 1.33 0 0 1-1.4 1.4M189.5 201a1.33 1.33 0 0 1-1.3-1.4 1.33 1.33 0 0 1 1.3-1.3M103.5 223.3a1.34 1.34 0 0 1 1.4 1.3 1.34 1.34 0 0 1-1.4 1.4M189.5 226a1.34 1.34 0 0 1-1.3-1.4 1.34 1.34 0 0 1 1.3-1.3M103.5 248.3a1.34 1.34 0 0 1 1.4 1.3 1.34 1.34 0 0 1-1.4 1.4M189.5 251a1.34 1.34 0 0 1-1.3-1.4 1.34 1.34 0 0 1 1.3-1.3" fill="none" stroke="#000" stroke-width=".21" stroke-dasharray="1.3 .6" stroke-dashoffset=".4"/>
<g fill="none" stroke="#000" stroke-width=".21" stroke-dasharray="1.3 .6" stroke-dashoffset=".8">
<path d="M103.5 123.5a1.14 1.14 0 0 0-1.1 1.1 1.14 1.14 0 0 0 1.1 1.2M103.5 123.5a1.14 1.14 0 0 1 1.2 1.1 1.14 1.14 0 0 1-1.2 1.2M189.5 125.8a1.14 1.14 0 0 0 1.2-1.2 1.14 1.14 0 0 0-1.2-1.1M189.5 125.8a1.14 1.14 0 0 1-1.1-1.2 1.14 1.14 0 0 1 1.1-1.1M103.5 148.5a1.14 1.14 0 0 0-1.1 1.1 1.14 1.14 0 0 0 1.1 1.2M103.5 148.5a1.14 1.14 0 0 1 1.2 1.1 1.14 1.14 0 0 1-1.2 1.2M189.5 150.8a1.14 1.14 0 0 0 1.2-1.2 1.14 1.14 0 0 0-1.2-1.1M189.5 150.8a1.14 1.14 0 0 1-1.1-1.2 1.14 1.14 0 0 1 1.1-1.1M103.5 173.5a1.14 1.14 0 0 0-1.1 1.1 1.14 1.14 0 0 0 1.1 1.2M103.5 173.5a1.14 1.14 0 0 1 1.2 1.1 1.14 1.14 0 0 1-1.2 1.2M189.5 175.8a1.14 1.14 0 0 0 1.2-1.2 1.14 1.14 0 0 0-1.2-1.1M189.5 175.8a1.14 1.14 0 0 1-1.1-1.2 1.14 1.14 0 0 1 1.1-1.1"/>
<path d="M103.5 198.5a1.14 1.14 0 0 0-1.1 1.1 1.14 1.14 0 0 0 1.1 1.2M103.5 198.5a1.14 1.14 0 0 1 1.2 1.1 1.14 1.14 0 0 1-1.2 1.2M189.5 200.8a1.14 1.14 0 0 0 1.2-1.2 1.14 1.14 0 0 0-1.2-1.1M189.5 200.8a1.14 1.14 0 0 1-1.1-1.2 1.14 1.14 0 0 1 1.1-1.1M103.5 223.5a1.14 1.14 0 0 0-1.1 1.1 1.14 1.14 0 0 0 1.1 1.2M103.5 223.5a1.14 1.14 0 0 1 1.2 1.1 1.14 1.14 0 0 1-1.2 1.2M189.5 225.8a1.14 1.14 0 0 0 1.2-1.2 1.14 1.14 0 0 0-1.2-1.1M189.5 225.8a1.14 1.14 0 0 1-1.1-1.2 1.14 1.14 0 0 1 1.1-1.1M103.5 248.5a1.14 1.14 0 0 0-1.1 1.1 1.14 1.14 0 0 0 1.1 1.2M103.5 248.5a1.14 1.14 0 0 1 1.2 1.1 1.14 1.14 0 0 1-1.2 1.2M189.5 250.8a1.14 1.14 0 0 0 1.2-1.2 1.14 1.14 0 0 0-1.2-1.1M189.5 250.8a1.14 1.14 0 0 1-1.1-1.2 1.14 1.14 0 0 1 1.1-1.1"/>
</g>
<path d="M103.5 125.8h86M189.5 123.5h-86M103.5 150.8h86M189.5 148.5h-86M103.5 175.8h86M189.5 173.5h-86M189.5 198.5h-86M103.5 200.8h86M103.5 225.8h86M189.5 223.5h-86M103.5 250.8h86M189.5 248.5h-86" fill="none" stroke="#000" stroke-width=".21" stroke-dasharray="1.3 .6" stroke-dashoffset=".5"/>
<text font-size="5.6" x="91" y="286.8">Тоннель металл-дерево 1460 мм</text>
<g font-size="5">
<text x="103.7" y="4.1">1</text>
<text x="15.9" y="150.1">A</text>
<text x="205.9" y="150.1">A</text>
<text x="103.7" y="296.1">1</text>
</g>
<text font-size="4.8" x="198.8" y="289.6">1</text>
<g font-size="4.7">
<text x="30.5" y="27">общий вид М1:20</text>
<text x="161.7" y="34" transform="rotate(60 161.7 34)">791,4</text>
<text x="97.6" y="49.5" transform="rotate(-90 97.6 49.5)">686,8</text>
<text x="123.6" y="51.4" transform="rotate(-60 123.6 51.4)">791,4</text>
<text x="145.4" y="56.7">833,2</text>
<text x="197.9" y="60.9" transform="rotate(-90 197.9 60.9)">886,8</text>
<text x="145.6" y="79.2">791,4</text>
<text x="131.2" y="87.1">длина трубы 2700</text>
<text x="181.1" y="89" transform="rotate(44 181.1 89)">26,8</text>
<text x="196.2" y="121.3" transform="rotate(-90 196.2 121.3)">105</text>
<text x="196.2" y="144.1" transform="rotate(-90 196.2 144.1)">250</text>
<text x="196.2" y="165.2" transform="rotate(-90 196.2 165.2)">250</text>
<text x="196.2" y="190.9" transform="rotate(-90 196.2 190.9)">250</text>
<text x="89.1" y="192.1" transform="rotate(-90 89.1 192.1)">1460</text>
<text x="95.1" y="192.1" transform="rotate(-90 95.1 192.1)">1454</text>
<text x="196.2" y="216.4" transform="rotate(-90 196.2 216.4)">250</text>
<text x="196.2" y="238.6" transform="rotate(-90 196.2 238.6)">250</text>
<text x="196.2" y="259.4" transform="rotate(-90 196.2 259.4)">105</text>
<text x="125.1" y="268.6">395,7</text>
<text x="164" y="268.6">395,7</text>
</g>
<g font-size="3.6">
<text x="11.6" y="175.1" transform="rotate(-90 11.6 175.1)">Подп. и дата</text>
<text x="11.6" y="205" transform="rotate(-90 11.6 205)">Инв. № дубл.</text>
<text x="11.6" y="230" transform="rotate(-90 11.6 230)">Взам. инв. №</text>
<text x="195.6" y="281.6">Лист</text>
<text x="11.6" y="290" transform="rotate(-90 11.6 290)">Инв. № подл.</text>
<text x="20.4" y="290.6">Изм.</text>
<text x="28" y="290.6">Лист</text>
<text x="41.6" y="290.6">№ докум.</text>
<text x="63.4" y="290.6">Подп.</text>
<text x="75.9" y="290.6">Дата</text>
<text x="208.8" y="291.8" transform="rotate(-90 208.8 291.8)">Файл: Тоннель металлический 1,46 м</text>
<text x="111.5" y="295.6">Копировал</text>
<text x="170.7" y="295.6">Формат А4</text>
</g>
</svg>
